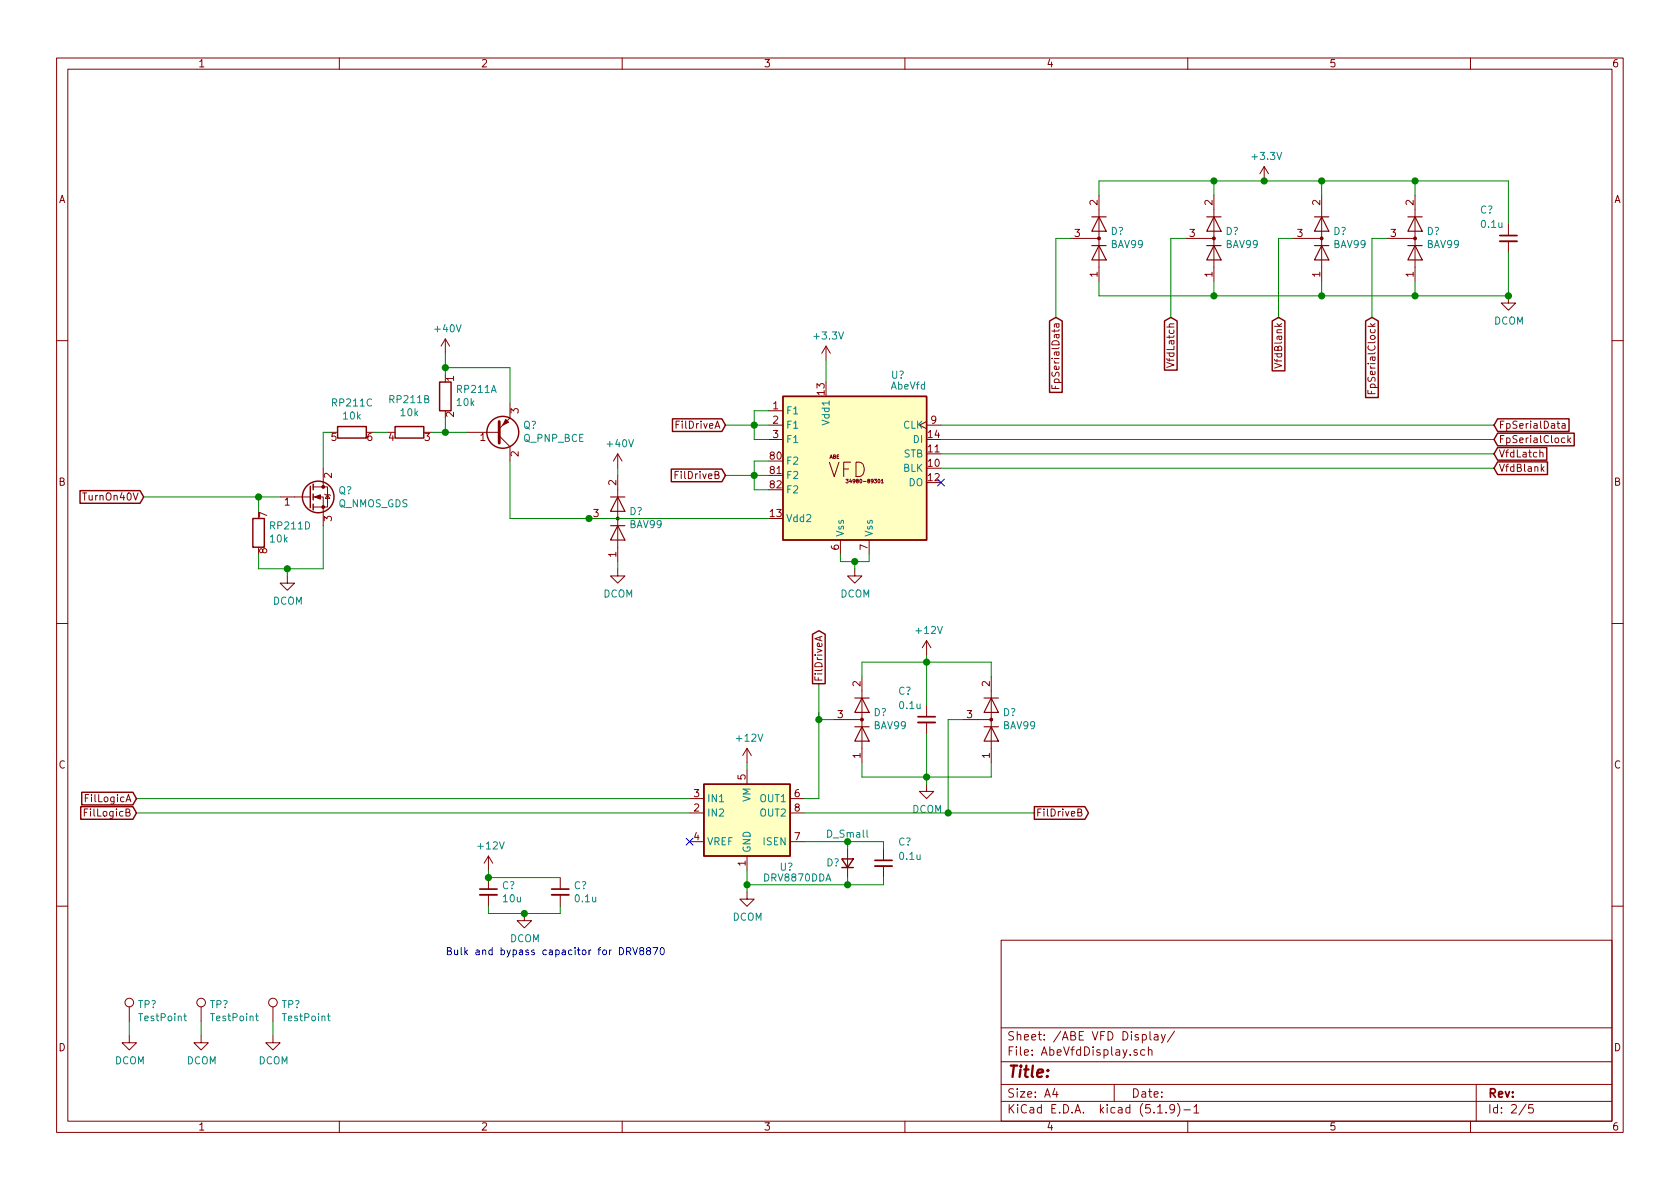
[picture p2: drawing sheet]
<svg xmlns="http://www.w3.org/2000/svg" width="297mm" height="210mm" viewBox="0 0 297 210" stroke-linecap="round" stroke-linejoin="round" font-family="sans-serif">
<g fill="none" stroke="#840000" stroke-width=".18">
<path d="M10 10.3h277v189.9h-277zM12 12.2h273v186.1h-273zM60 10.3v1.9M110 10.3v1.9M160 10.3v1.9M210 10.3v1.9M260 10.3v1.9M194.3 34.5v15.3M214.6 34.5v15.3M223.5 29.5l-.7 1.2M223.5 29.5v2.5M223.5 29.5l.8 1.2"/>
<path d="M233.7 34.5v15.3M250.2 34.5v15.3M266.7 39.6v2.1M78.7 59.9l-.7 1.3M78.7 59.9v2.6M78.7 59.9l.8 1.3M189.2 42.2h5.1M209.5 42.2h5.1M228.6 42.2h5.1M245.1 42.2h5.1M266.7 52.3v1.3h1.3l-1.3 1.3-1.3-1.3h1.3M266.7 42.7v2"/>
<path d="M10 60.2h2M82.5 76.4h5.8M88.3 77.1l1.9 1.9v2.5M90.2 71.4v2.5l-1.9 1.9M135.9 72.6h2.5M135.9 75.2h2.5M135.9 77.7h2.5M146 61.2l-.7 1.3M146 61.2v2.5M146 61.2l.8 1.3M163.8 74.5l-1.2 .7 1.2 .6M163.8 75.2h2.6"/>
<path d="M186 68.1v.6h1.2M186.6 68.3v.4M241.9 69v.6h1.2M242.5 69.2v.4M276.2 74.9h.5v.8M276.7 77.5l-.4-.1-.2 .3 .1 .5h.5M276.7 75.2l-.4 .1-.2 .1 .1 .3h.5M277.2 77v1.3M277.3 77.8l.4 .5M277.7 77.4l-.5 .5M285 60.2h2M49.5 87.9h5.4"/>
<path d="M55.4 87.9h1.7v5.1M55.4 86.1h2.5v3.6h-2.5M57.1 82.8v3.3M57.4 87.4l.1 .1h.8l.1 .1M57.9 87.5l.4 .6h-.8zM104.1 91.7h5.1M109.2 80.3v2.5M109.2 84.1v15.2M109.2 80.3l-.7 1.2M109.2 80.3l.8 1.2M148.6 95.5v2.5M153.7 95.5v2.5"/>
<path d="M155.8 84.9l.2-.1v.6M155.8 85.4h.4M272.3 80.1l.1-.1h.3l.1 .8M272.6 82.9l.4 .5M273 82.5l-.5 .5M10 110.3h2M50.8 101.8v1.3h1.3l-1.3 1.3-1.3-1.3h1.3M109.2 100.6v1.2h1.3l-1.3 1.3-1.3-1.3h1.3M145 112.6v.6M145.3 112.5l-1.2 .4 1.2 .5M151.1 100.6v1.2h1.3l-1.3 1.3-1.2-1.3h1.2M152.4 119.6v15.3"/>
<path d="M163.8 113.3l-.7 1.2M163.8 113.3v2.5M163.8 113.3l.8 1.2M175.3 119.6v15.3M285 110.3h2M132.1 132.3v2.6M132.1 136.1v2.6M132.1 132.3l-.8 1.3M132.1 132.3l.7 1.3M147.3 127.2h5.1M163.8 138.7v1.2h1.3l-1.3 1.3-1.2-1.3h1.2M163.8 124.7v2"/>
<path d="M163.8 127.8v2M170.2 127.2h5.1M86.4 151.4v2.5M86.4 155.2v2M86.4 158.2v2.1M86.4 151.4l-.8 1.2M86.4 151.4l.7 1.2M99.1 155.2v2M99.1 158.2v2.1M121.9 143.8h2.6M121.9 141.2h2.6M121.9 148.8h2.6"/>
<path d="M132.1 157.7v1.3h1.2l-1.2 1.3-1.3-1.3h1.3M132.1 151.4v2.5M139.7 143.8h2.5M139.7 141.2h2.5M139.7 148.8h2.5M149.9 150.1v5.1M156.2 150.1v2M156.2 153.2v2M190.6 143.7l.5-.1 .1-.2v-.2l-.6-.2v1.3h.5l.2-.2v-.2l-.3-.2M10 160.2h2M22.9 178v2.6M35.6 178v2.6"/>
<path d="M48.3 178v2.6M92.7 161.5v1.3h1.3l-1.3 1.3-1.3-1.3h1.3M177 166.3h108v32h-108zM285 160.2h2M22.9 183.1v1.3h1.2l-1.2 1.3-1.3-1.3h1.3M35.6 183.1v1.3h1.2l-1.2 1.3-1.3-1.3h1.3M48.3 183.1v1.3h1.2l-1.2 1.3-1.3-1.3h1.3M60 198.3v1.9M110 198.3v1.9M160 198.3v1.9M177 194.8h108M177 191.8h108"/>
<path d="M177 187.8h108M177 181.8h108M186.5 192.5l-.4 1h1M186.8 193v1M197 191.8v3M201 185.7l-.3-.1-.2 .2 .1 .2 .4 .2v.3h-.5M202.4 185.7l-.4-.1-.3 .3 .1 .6 .2 .1 .4-.1M203 185.7l.3-.1 .3 .1 .1 .9M203 185.1v1.5M203.3 182.4v1.3l.3 .2M204.1 183h.6v.9M204.7 196.8h.8"/>
<path d="M204.7 183.3l-.4 .1-.3 .2 .3 .3 .4-.1M205.3 182.9l.4 1M206 182.9l-.5 1.4-.2 .1M206.2 196.7v.1M207.7 196l-.1 .1a.48 .48 0 0 1-.6 .1l-.2-.2 .2-.6a.48 .48 0 0 1 .6 .1 1.27 1.27 0 0 1-.2 1.2l-.4 .1M207.7 182.3l-1.3 2M208.2 195.1a1.71 1.71 0 0 1 0 2.3M209.3 196.3h1.2M210 198.3v1.9M211.1 195.8l.4-.5v1.5M211.1 196.8h.9M260 198.3v1.9"/>
<path d="M261 191.8v6.5M269.8 195.2l-1.2 2M271 195.3h-.7v.7l.2-.1 .5 .1 .1 .2-.1 .5-.2 .1-.5-.1"/>
<circle cx="22.9" cy="177.3" r=".76"/>
<circle cx="35.6" cy="177.3" r=".76"/>
<circle cx="48.3" cy="177.3" r=".76"/>
</g>
<g fill="#ffffc2" stroke="#ffffc2" stroke-width=".18">
<path d="M124.5 138.7h15.2v12.7h-15.2z"/>
<path d="M138.4 70.1h25.4v25.4h-25.4z"/>
</g>
<g fill="none" stroke="#840000" stroke-width=".25">
<path d="M185.6 56.8l1.1-.7 1.1 .7v12.6h-2.2zM205.9 56.8l1.1-.7 1.1 .7v8.7h-2.2zM224.9 56.8l1.2-.7 1.1 .7v8.8h-2.3zM241.5 56.8l1.1-.7 1.1 .7v13.5h-2.2zM59.7 75.4h5.1v2.1h-5.1zM69.8 75.4h5.1v2.1h-5.1zM77.7 67.6h2.1v5h-2.1zM118.9 74.1h8.7l.7 1.1-.7 1.1h-8.7zM138.4 70.1h25.4v25.4h-25.4zM264.8 74.1h12.6v2.2h-12.6l-.6-1.1zM264.8 79.1h8.7v2.3h-8.7l-.6-1.1zM264.8 76.6h13.5v2.2h-13.5l-.6-1.1z"/>
<path d="M14.1 86.8h10.7l.6 1.1-.6 1.1h-10.7zM44.7 91.7h2v5.1h-2zM54.9 86v3.8M55.4 85.6v1M55.4 87.4v1M55.4 89.1v1.1M118.7 83h8.9l.7 1.1-.7 1.1h-8.9zM264.8 81.7h8.8v2.2h-8.8l-.6-1.1zM143.7 112.2l1.1-.7 1.1 .7v8.7h-2.2zM124.5 138.7h15.2v12.7h-15.2zM14.3 142.6h9.2l.6 1.2-.6 1.1h-9.2zM14.5 140.1h9l.6 1.1-.6 1.1h-9z"/>
<path d="M148.8 151.9h2.1l-1 1.5zM148.8 153.4h2.1M182.9 142.6h8.9l.7 1.2-.7 1.1h-8.9z"/>
<circle cx="88.9" cy="76.4" r="2.82"/>
<circle cx="56.3" cy="87.9" r="2.79"/>
</g>
<g fill="#840000" stroke="#840000" stroke-width=".18">
<path d="M55.6 87.9l1-.4v.8z"/>
<path d="M89.4 74.2l.5 .5-1 .5z"/>
<circle cx="152.4" cy="127.2" r=".25"/>
<circle cx="175.3" cy="127.2" r=".25"/>
<circle cx="57.1" cy="89.7" r=".25"/>
<circle cx="57.1" cy="86.1" r=".25"/>
<circle cx="194.3" cy="42.2" r=".25"/>
<circle cx="109.2" cy="91.7" r=".25"/>
<circle cx="214.6" cy="42.2" r=".25"/>
<circle cx="233.7" cy="42.2" r=".25"/>
<circle cx="250.2" cy="42.2" r=".25"/>
</g>
<g fill="none" stroke="#840000" stroke-width=".2">
<path d="M193 38.3h2.6M194.3 38.3l1.3 2.6h-2.6zM213.4 38.3h2.5M214.6 38.3l1.3 2.6h-2.5zM232.4 38.3h2.5M233.7 38.3l1.2 2.6h-2.5zM248.9 38.3h2.6M250.2 38.3l1.3 2.6h-2.6zM193 43.4h2.6M194.3 43.4l1.3 2.6h-2.6zM213.4 43.4h2.5M214.6 43.4l1.3 2.6h-2.5z"/>
<path d="M232.4 43.4h2.5M233.7 43.4l1.2 2.6h-2.5zM248.9 43.4h2.6M250.2 43.4l1.3 2.6h-2.6zM107.9 93h2.6M107.9 87.9h2.6M109.2 93l1.3 2.5h-2.6zM109.2 87.9l1.3 2.5h-2.6zM151.1 128.5h2.6M151.1 123.4h2.6M152.4 128.5l1.3 2.6h-2.6zM152.4 123.4l1.3 2.6h-2.6z"/>
<path d="M174 128.5h2.5M174 123.4h2.5M175.3 128.5l1.2 2.6h-2.5zM175.3 123.4l1.2 2.6h-2.5z"/>
</g>
<path d="M265.2 42.7h3M162.3 127.8h3.1M84.8 158.2h3.1M97.5 158.2h3.1M154.7 153.2h3" fill="none" stroke="#840000" stroke-width=".33"/>
<path d="M265.2 41.7h3M162.3 126.7h3.1M84.8 157.2h3.1M97.5 157.2h3.1M154.7 152.1h3" fill="none" stroke="#840000" stroke-width=".3"/>
<path d="M32.5 179.7h.5M32.7 179.2v1.1l.3 .2M45.2 179.7h.5M45.4 179.2v1.1l.3 .2M57.9 179.7h.5M58.1 179.2v1.1l.3 .2" fill="none" stroke="#008484" stroke-width=".18"/>
<path d="M88.3 74.5v3.9" fill="none" stroke="#840000" stroke-width=".51"/>
<g fill="none" stroke="#008400" stroke-width=".18">
<path d="M194.3 34.5v-2.5h72.4v7.6M214.6 32v2.5M233.7 32v2.5M250.2 32v2.5M189.2 42.2h-2.5v13.9M209.5 42.2h-2.5v13.9M214.6 49.8v2.5M228.6 42.2h-2.5v13.9M233.7 49.8v2.5M245.1 42.2h-2.5v13.9M250.2 49.8v2.5M266.7 44.7v7.6h-72.4v-2.5"/>
<path d="M58.4 76.4h-1.3v6.4M66 76.4h2.6M76.2 76.4h6.3M78.7 65h11.5v6.4M78.7 62.5v3.8M78.7 73.9v2.5M128.3 75.2h7.6M135.9 72.6h-2.6v5.1h2.6M146 63.7v3.9M166.4 75.2h97.8M166.4 77.7h97.8M25.4 87.9h24.1"/>
<path d="M45.7 87.9v2.5M57.1 93v7.6h-11.4v-2.6M90.2 81.5v10.2h45.7M109.2 82.8v1.3M109.2 99.3v1.3M128.3 84.1h7.6M135.9 81.5h-2.6v5.1h2.6M148.6 98v1.3h5.1v-1.3M151.1 99.3v1.3M166.4 82.8h97.8M166.4 80.3h97.8M50.8 100.6v1.2"/>
<path d="M152.4 119.6v-2.5h22.9v2.5M163.8 115.8v8.9M132.1 134.9v1.2M144.8 120.9v20.3h-2.6M144.8 127.2h2.5M152.4 134.9v2.5h22.9v-2.5M163.8 129.8v8.9M170.2 127.2h-2.6v16.6M24.1 141.2h97.8M24.1 143.8h97.8M86.4 153.9v1.3h12.7M132.1 153.9v3.8"/>
<path d="M142.2 148.8h14v1.3M142.2 143.8h40.7M149.9 148.8v1.3M149.9 155.2v1.3M156.2 155.2v1.3h-24.1M86.4 160.3v1.2h12.7v-1.2M22.9 180.6v2.5M35.6 180.6v2.5M48.3 180.6v2.5"/>
</g>
<path d="M110.8 168.2h.6l.1-.2v-.3l-.2-.1h-.5v1.2M111.1 168.2l.4 .6M111.9 167.6l.4 1.2 .4-1.2M113.3 168.1l-.1-.1v-.3l.4-.1 .2 .1v.3l-.6 .2-.1 .1v.3l.2 .2h.3l.2-.2v-.4l-.2-.1M114.6 168.1l-.3-.3 .3-.2h.2l.2 .2v.2l-.6 .2-.1 .1v.3l.3 .2h.3l.1-.2v-.3l-.2-.2M115.4 167.6h.9l-.6 1.2M116.8 167.7l.2-.1a.67 .67 0 0 1 .5 .6 .67 .67 0 0 1-.5 .6l-.3-.5z" fill="none" stroke="#0000c2" stroke-width=".18"/>
<g fill="#008400" stroke="#008400" stroke-width=".25">
<circle cx="92.7" cy="161.5" r=".51"/>
<circle cx="223.5" cy="32" r=".51"/>
<circle cx="133.4" cy="75.2" r=".51"/>
<circle cx="250.2" cy="32" r=".51"/>
<circle cx="250.2" cy="52.3" r=".51"/>
<circle cx="266.7" cy="52.3" r=".51"/>
<circle cx="45.7" cy="87.9" r=".51"/>
<circle cx="78.7" cy="76.4" r=".51"/>
<circle cx="78.7" cy="65" r=".51"/>
<circle cx="50.8" cy="100.6" r=".51"/>
<circle cx="214.6" cy="52.3" r=".51"/>
<circle cx="163.8" cy="117.1" r=".51"/>
<circle cx="151.1" cy="99.3" r=".51"/>
<circle cx="163.8" cy="137.4" r=".51"/>
<circle cx="104.1" cy="91.7" r=".51"/>
<circle cx="167.6" cy="143.8" r=".51"/>
<circle cx="132.1" cy="156.5" r=".51"/>
<circle cx="144.8" cy="127.2" r=".51"/>
<circle cx="233.7" cy="32" r=".51"/>
<circle cx="149.9" cy="148.8" r=".51"/>
<circle cx="214.6" cy="32" r=".51"/>
<circle cx="149.9" cy="156.5" r=".51"/>
<circle cx="133.4" cy="84.1" r=".51"/>
<circle cx="233.7" cy="52.3" r=".51"/>
<circle cx="86.4" cy="155.2" r=".51"/>
</g>
<path d="M165.8 84.7l1.2 1.2M167 84.7l-1.2 1.2M121.3 148.2l1.2 1.2M122.5 148.2l-1.2 1.2" fill="none" stroke="#000084" stroke-width=".18"/>
<text font-size="3.5" fill="#840000" x="146.3" y="84.4">VFD</text>
<text font-size="2.8" fill="#840000" x="178" y="190.5">Title:</text>
<g font-size="2.1" fill="#840000">
<text x="178" y="184">Sheet: /ABE VFD Display/</text>
<text x="178" y="186.7">File: AbeVfdDisplay.sch</text>
<text x="178" y="196.9">KiCad E.D.A. kicad (5.1.9)-1</text>
<text x="178" y="194.1">Size: A4</text>
<text x="200" y="194.1">Date:</text>
<text x="263" y="194.1">Rev:</text>
<text x="263" y="196.9">Id: 2/5</text>
</g>
<g font-size="1.8" fill="#840000">
<text x="35" y="11.9">1</text>
<text x="85" y="11.9">2</text>
<text x="135" y="11.9">3</text>
<text x="185" y="11.9">4</text>
<text x="235" y="11.9">5</text>
<text x="285" y="11.9">6</text>
<text x="10.4" y="35.9">A</text>
<text x="285.4" y="35.9">A</text>
<text x="190" y="41.9">3</text>
<text x="194.1" y="36.3" transform="rotate(-90 194.1 36.3)">2</text>
<text x="210.3" y="41.9">3</text>
<text x="214.4" y="36.3" transform="rotate(-90 214.4 36.3)">2</text>
<text x="229.4" y="41.9">3</text>
<text x="233.4" y="36.3" transform="rotate(-90 233.4 36.3)">2</text>
<text x="245.9" y="41.9">3</text>
<text x="249.9" y="36.3" transform="rotate(-90 249.9 36.3)">2</text>
<text x="194.1" y="49" transform="rotate(-90 194.1 49)">1</text>
<text x="214.4" y="49" transform="rotate(-90 214.4 49)">1</text>
<text x="233.4" y="49" transform="rotate(-90 233.4 49)">1</text>
<text x="249.9" y="49" transform="rotate(-90 249.9 49)">1</text>
<text x="207.6" y="64.5" transform="rotate(-90 207.6 64.5)">VfdLatch</text>
<text x="226.7" y="64.6" transform="rotate(-90 226.7 64.6)">VfdBlank</text>
<text x="80.3" y="67.4" transform="rotate(-90 80.3 67.4)">1</text>
<text x="145.8" y="69.8" transform="rotate(-90 145.8 69.8)">13</text>
<text x="187.3" y="67.7" transform="rotate(-90 187.3 67.7)">FpSerialData</text>
<text x="243.2" y="68.7" transform="rotate(-90 243.2 68.7)">FpSerialClock</text>
<text x="58.6" y="78">5</text>
<text x="64.9" y="78">6</text>
<text x="68.7" y="78">4</text>
<text x="75.1" y="78">3</text>
<text x="80.3" y="73.8" transform="rotate(-90 80.3 73.8)">2</text>
<text x="84.9" y="78">1</text>
<text x="91.7" y="73.1" transform="rotate(-90 91.7 73.1)">3</text>
<text x="119.7" y="75.8">FilDriveA</text>
<text x="136.7" y="72.4">1</text>
<text x="136.7" y="74.9">2</text>
<text x="136.7" y="77.5">3</text>
<text x="164.1" y="77.5">14</text>
<text x="164.6" y="74.9">9</text>
<text x="264.9" y="75.8">FpSerialData</text>
<text x="91.7" y="80.7" transform="rotate(-90 91.7 80.7)">2</text>
<text x="136.2" y="81.3">80</text>
<text x="136.2" y="83.8">81</text>
<text x="164.1" y="82.5">10</text>
<text x="164.1" y="80">11</text>
<text x="264.9" y="80.9">VfdLatch</text>
<text x="264.9" y="83.4">VfdBlank</text>
<text x="264.9" y="78.4">FpSerialClock</text>
<text x="10.4" y="85.9">B</text>
<text x="15.1" y="88.5">TurnOn40V</text>
<text x="50.3" y="89.4">1</text>
<text x="58.7" y="84.6" transform="rotate(-90 58.7 84.6)">2</text>
<text x="109" y="85.8" transform="rotate(-90 109 85.8)">2</text>
<text x="119.7" y="84.7">FilDriveB</text>
<text x="136.2" y="86.4">82</text>
<text x="164.1" y="85.1">12</text>
<text x="285.4" y="85.9">B</text>
<text x="47.2" y="91.5" transform="rotate(-90 47.2 91.5)">7</text>
<text x="58.7" y="92.2" transform="rotate(-90 58.7 92.2)">3</text>
<text x="104.9" y="91.4">3</text>
<text x="136.2" y="91.4">13</text>
<text x="47.2" y="97.9" transform="rotate(-90 47.2 97.9)">8</text>
<text x="109" y="98.5" transform="rotate(-90 109 98.5)">1</text>
<text x="148.3" y="97.3" transform="rotate(-90 148.3 97.3)">6</text>
<text x="153.4" y="97.3" transform="rotate(-90 153.4 97.3)">7</text>
<text x="145.4" y="120.6" transform="rotate(-90 145.4 120.6)">FilDriveA</text>
<text x="152.1" y="121.4" transform="rotate(-90 152.1 121.4)">2</text>
<text x="175" y="121.4" transform="rotate(-90 175 121.4)">2</text>
<text x="148.1" y="127">3</text>
<text x="171" y="127">3</text>
<text x="10.4" y="135.9">C</text>
<text x="131.8" y="137.9" transform="rotate(-90 131.8 137.9)">5</text>
<text x="152.1" y="134.1" transform="rotate(-90 152.1 134.1)">1</text>
<text x="175" y="134.1" transform="rotate(-90 175 134.1)">1</text>
<text x="285.4" y="135.9">C</text>
<text x="15.3" y="141.9">FilLogicA</text>
<text x="122.7" y="143.5">2</text>
<text x="122.7" y="141">3</text>
<text x="140.5" y="141">6</text>
<text x="140.5" y="143.5">8</text>
<text x="15.3" y="144.4">FilLogicB</text>
<text x="122.7" y="148.6">4</text>
<text x="140.5" y="148.6">7</text>
<text x="183.1" y="144.4">FilDriveB</text>
<text x="131.8" y="153.1" transform="rotate(-90 131.8 153.1)">1</text>
<text x="10.4" y="185.9">D</text>
<text x="285.4" y="185.9">D</text>
<text x="35" y="199.9">1</text>
<text x="85" y="199.9">2</text>
<text x="135" y="199.9">3</text>
<text x="185" y="199.9">4</text>
<text x="235" y="199.9">5</text>
<text x="285" y="199.9">6</text>
</g>
<g font-size="1.8" fill="#008484">
<text x="221.6" y="28.3">+3.3V</text>
<text x="196.4" y="41.5">D?</text>
<text x="216.7" y="41.5">D?</text>
<text x="235.8" y="41.5">D?</text>
<text x="252.3" y="41.5">D?</text>
<text x="261.7" y="37.8">C?</text>
<text x="262" y="40.3">0.1u</text>
<text x="196.5" y="43.9">BAV99</text>
<text x="216.8" y="43.9">BAV99</text>
<text x="235.8" y="43.9">BAV99</text>
<text x="252.3" y="43.9">BAV99</text>
<text x="77" y="58.8">+40V</text>
<text x="264.1" y="57.4">DCOM</text>
<text x="144.1" y="60">+3.3V</text>
<text x="58.9" y="71.9">RP211C</text>
<text x="69" y="71.3">RP211B</text>
<text x="80.8" y="71.8">10k</text>
<text x="80.9" y="69.5">RP211A</text>
<text x="157.6" y="68.9">AbeVfd</text>
<text x="157.6" y="67">U?</text>
<text x="60.8" y="74.2">10k</text>
<text x="70.9" y="73.6">10k</text>
<text x="92.5" y="75.8">Q?</text>
<text x="138.9" y="73.3">F1</text>
<text x="138.9" y="75.8">F1</text>
<text x="146.7" y="74.9" transform="rotate(-90 146.7 74.9)">Vdd1</text>
<text x="159.7" y="75.8">CLK</text>
<text x="92.6" y="78.2">Q_PNP_BCE</text>
<text x="107.5" y="79.1">+40V</text>
<text x="138.9" y="78.4">F1</text>
<text x="138.9" y="82.2">F2</text>
<text x="159.7" y="83.4">BLK</text>
<text x="159.8" y="80.9">STB</text>
<text x="161.5" y="78.4">DI</text>
<text x="59.8" y="89.7">Q_NMOS_GDS</text>
<text x="59.8" y="87.4">Q?</text>
<text x="138.9" y="84.7">F2</text>
<text x="138.9" y="87.2">F2</text>
<text x="160.7" y="86">DO</text>
<text x="47.8" y="95.9">10k</text>
<text x="48" y="93.6">RP211D</text>
<text x="111.3" y="91.1">D?</text>
<text x="111.4" y="93.4">BAV99</text>
<text x="138.9" y="92.3">Vdd2</text>
<text x="149.2" y="95" transform="rotate(-90 149.2 95)">Vss</text>
<text x="154.3" y="95" transform="rotate(-90 154.3 95)">Vss</text>
<text x="48.2" y="106.9">DCOM</text>
<text x="106.7" y="105.7">DCOM</text>
<text x="148.6" y="105.7">DCOM</text>
<text x="162.1" y="112.1">+12V</text>
<text x="158.8" y="122.9">C?</text>
<text x="159.2" y="125.4">0.1u</text>
<text x="130.4" y="131.2">+12V</text>
<text x="154.5" y="126.6">D?</text>
<text x="154.6" y="129">BAV99</text>
<text x="177.3" y="126.6">D?</text>
<text x="177.4" y="129">BAV99</text>
<text x="125" y="141.9">IN1</text>
<text x="132.7" y="141.8" transform="rotate(-90 132.7 141.8)">VM</text>
<text x="134.5" y="141.9">OUT1</text>
<text x="161.3" y="143.8">DCOM</text>
<text x="125" y="144.4">IN2</text>
<text x="125" y="149.5">VREF</text>
<text x="134.5" y="144.4">OUT2</text>
<text x="135.1" y="149.5">ISEN</text>
<text x="146.4" y="148.1">D_Small</text>
<text x="158.8" y="149.5">C?</text>
<text x="84.7" y="150.2">+12V</text>
<text x="132.7" y="150.9" transform="rotate(-90 132.7 150.9)">GND</text>
<text x="135.2" y="155.9">DRV8870DDA</text>
<text x="137.9" y="154">U?</text>
<text x="146.1" y="153.2">D?</text>
<text x="159.2" y="152.1">0.1u</text>
<text x="88.8" y="157.2">C?</text>
<text x="89" y="159.6">10u</text>
<text x="101.5" y="157.2">C?</text>
<text x="101.8" y="159.6">0.1u</text>
<text x="90.1" y="166.6">DCOM</text>
<text x="129.5" y="162.8">DCOM</text>
<text x="24.4" y="178.3">TP?</text>
<text x="37.1" y="178.3">TP?</text>
<text x="49.8" y="178.3">TP?</text>
<text x="24.7" y="180.6">TestPoint</text>
<text x="37.4" y="180.6">TestPoint</text>
<text x="50.1" y="180.6">TestPoint</text>
<text x="20.3" y="188.2">DCOM</text>
<text x="33" y="188.2">DCOM</text>
<text x="45.7" y="188.2">DCOM</text>
</g>
<text font-size="1.8" fill="#0000c2" x="78.7" y="168.9">Bulk and bypass capacitor for DRV8870</text>
<g font-size=".9" fill="#840000">
<text x="146.6" y="81.1">ABE</text>
<text x="150.3" y="85.4">34980-89301</text>
</g>
</svg>
